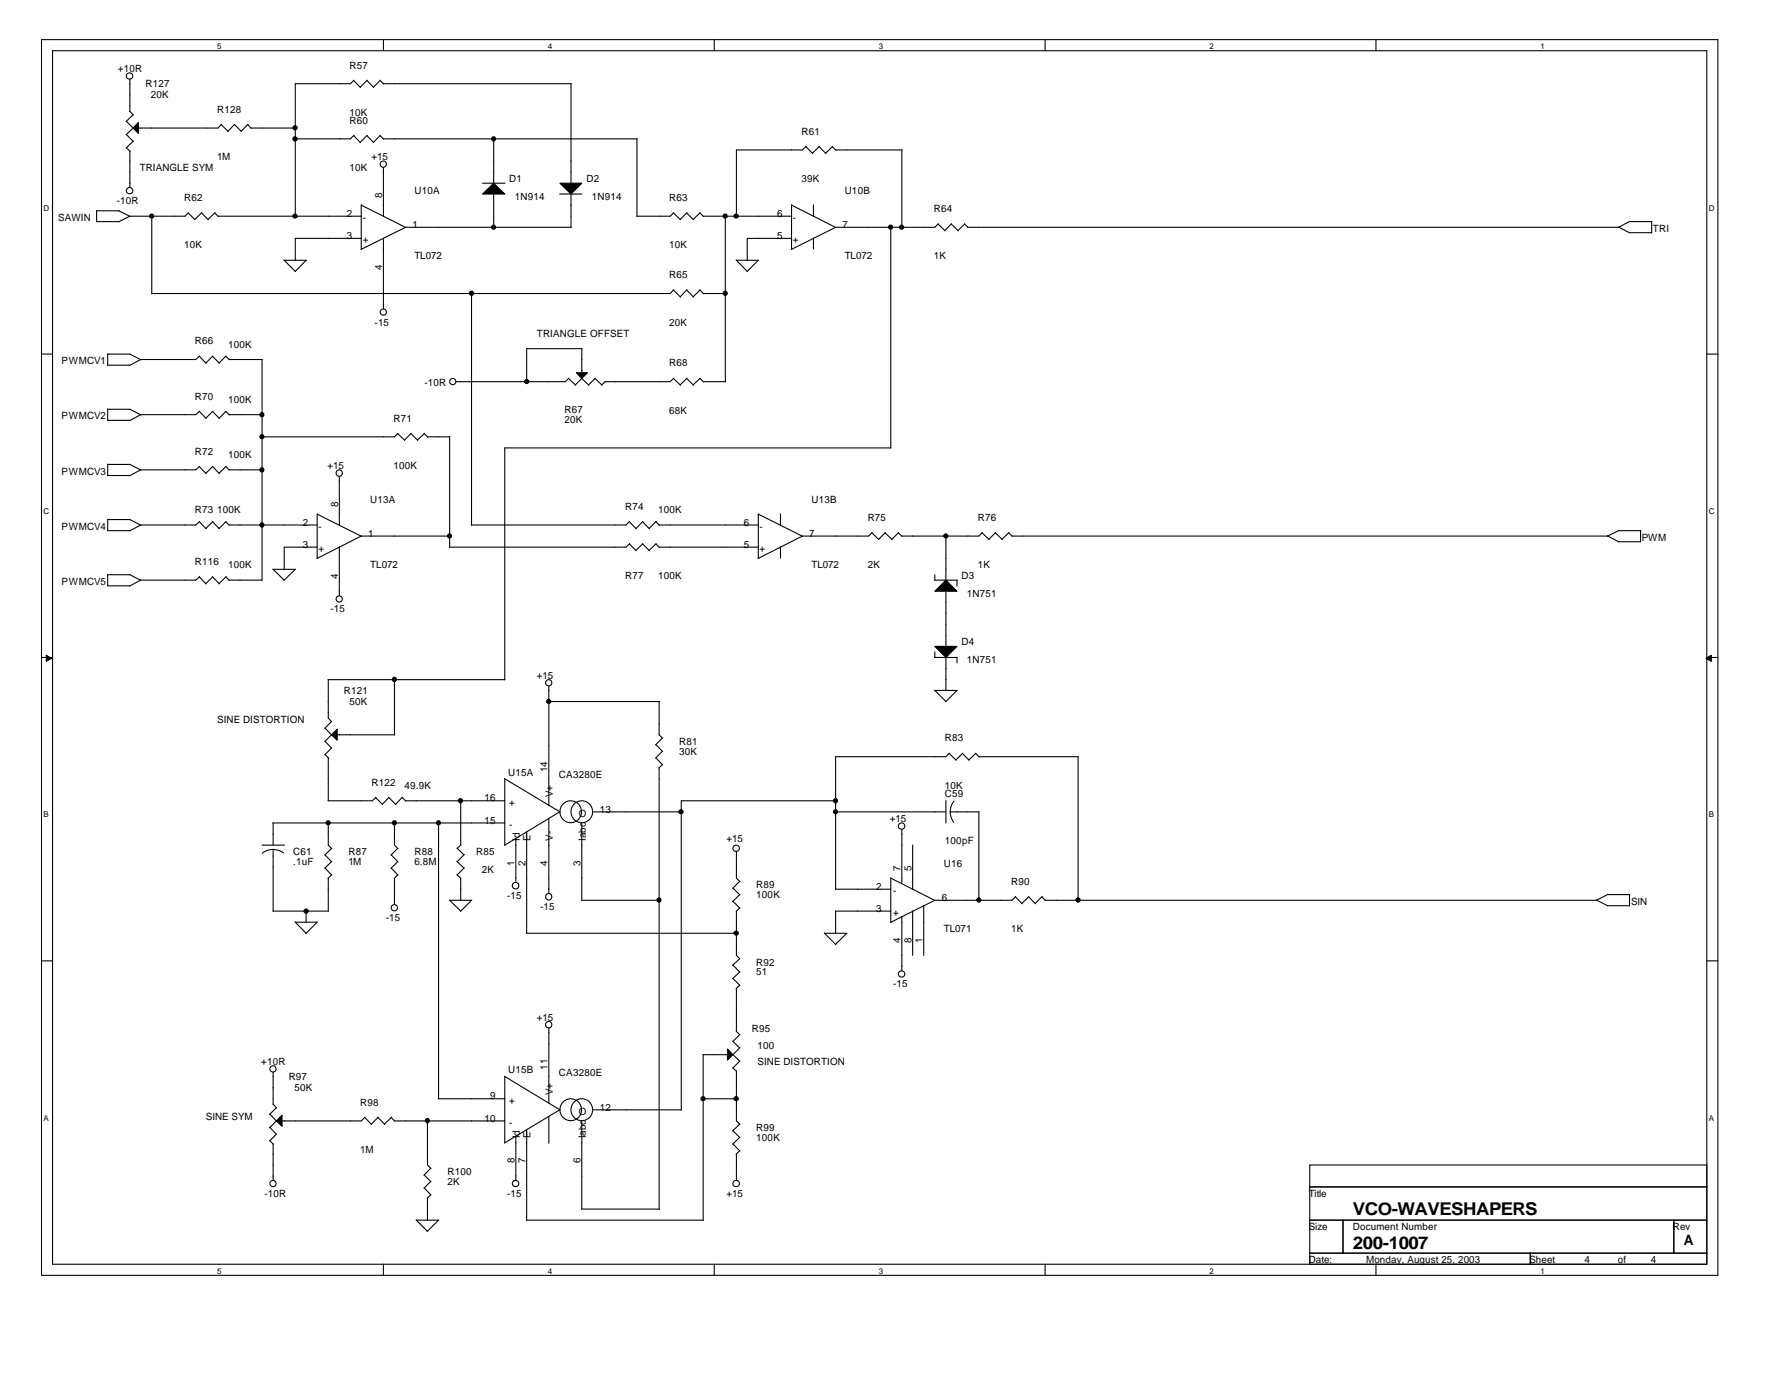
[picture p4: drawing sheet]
<svg xmlns="http://www.w3.org/2000/svg" width="279mm" height="216mm" viewBox="0 0 279 216" stroke-linecap="round" stroke-linejoin="round" font-family="sans-serif">
<g fill="none" stroke="#000" stroke-width=".17">
<path d="M6.5 6.2h262.5v193.5h-262.5zM8.2 7.9h259.1v190h-259.1zM19.8 19l1.1 1.1M20.3 12.4v5.1M20.3 17.4l.6 .6M20.8 18l-1.1 1M34.6 19.5l1.1 1.1M34.7 19.5l-.6 .5h-12.4M36.7 19.5l1.1 1.1M36.8 19.5l-1.1 1.1M38.8 19.5l.5 .6M38.8 19.5l-1 1.1"/>
<path d="M55.4 12.6l1 1.1M55.4 12.6l-.5 .5h-8.7v20.8M57.5 12.6l1 1.1M57.5 12.6l-1.1 1.1M59.5 12.6l.6 .5M59.6 12.6l-1.1 1.1M60 6.2v1.7M60 13.1h29.5M89.4 13.1v15.6M111.9 6.2v1.7M163.7 6.2v1.7M215.5 6.2v1.7"/>
<path d="M15.1 34.7h3.5M15.1 33h3.5M15.1 33v1.7M18.6 33l1.8 .9M19.8 21.1l1.1 1.1M19.8 23.1l.6 .6M20.3 23.6v5.8M20.8 20l-1.1 1.1M20.8 22.1l-1.1 1.1M23.8 33.8v12.2M29.5 33.3l1 1.1M29.5 33.3l-.5 .5h-8.7l-1.7 .9"/>
<path d="M31.6 33.3l1 1.1M31.6 33.3l-1.1 1.1M33.6 33.3l.6 .6M33.7 33.3l-1.1 1.1M34.1 33.8h22.5M39.3 20h7M55.4 21.2l1 1.1M55.4 21.2l-.5 .5h-8.7M56.6 32.1v6.9M56.6 32.1l7 3.5M56.6 37.3h-10.4v3.5M57.5 21.2l1 1.1"/>
<path d="M57.5 21.2l-1.1 1.1M59.5 21.2l.6 .6M59.6 21.2l-1.1 1.1M60 26.2v7.6M60 37.3v11.1M60 21.7h39.8M75.6 28.7h3.5M77.3 21.7v7M77.3 30.3v5.3M87.6 30.4h3.5M89.4 30.4v5.2M89.5 35.6h-26l-7 3.5"/>
<path d="M99.8 21.7v12.2M105.5 33.3l1.1 1.1M105.5 33.3l-.5 .5h-5.2M107.5 33.3l1.1 1.1M107.6 33.3l-1.1 1.1M109.6 33.3l.6 .6M109.7 33.3l-1.1 1.1M110.1 33.8h13.9M113.6 33.8v26M124 37.3h-7v3.5M124 32.1v6.9M124 32.1l6.9 3.5"/>
<path d="M126.2 23l1.1 1M126.3 22.9l-.6 .6h-10.4v10.4M127.4 32.1v1.7M127.4 37.3v1.7M128.3 23l1 1M128.3 22.9l-1.1 1.1M130.4 23l.5 .5M130.4 22.9l-1.1 1.1M130.9 23.5h10.4M139.5 35.6v34.6M141.2 23.5v12.1M146.9 35.1l1.1 1"/>
<path d="M147 35l-.6 .6h-15.5l-7 3.5M149 35.1l1.1 1M149 35l-1 1.1M151.1 35.1l.5 .5M151.1 35l-1.1 1.1M151.6 35.6h102M253.5 35.5l1.7 .9M255.2 36.4h3.5M255.2 34.7h3.5M255.2 34.7l-1.7 .9M258.7 34.7v1.8M6.5 55.4h1.7"/>
<path d="M16.8 57.2h3.5M16.9 55.4h3.5M16.9 55.4v1.8M20.3 55.4l1.8 .9M31.2 55.8l1.1 1.1M31.3 55.7l-.6 .6h-8.7l-1.7 .9M33.3 55.8l1 1.1M33.3 55.7l-1.1 1.1M35.4 55.8l.5 .5M35.4 55.7l-1.1 1.1M35.9 56.3h5.2M41 56.3v34.6"/>
<path d="M44.5 40.7l1.7 1.8M44.5 40.7h3.5M47.9 40.7l-1.7 1.8M71.4 59.8h17.2M73.8 46v36.2M89 59.2l1.1 1.1M89.1 59.2l-.6 .6M91.1 54.6v3.8M91.1 59.2l1.1 1.1M91.2 54.6h-8.7v5.2M91.2 59.2l-1.1 1.1M93.2 59.2l1.1 1.1"/>
<path d="M93.2 59.2l-1 1.1M94.8 59.7l-.5 .6M105.5 59.2l1.1 1.1M105.5 45.4l1.1 1.1M105.5 59.2l-.5 .6h-10.2M105.5 45.4l-.5 .6h-81.2M107.5 59.2l1.1 1.1M107.5 45.4l1.1 1.1M107.6 59.2l-1.1 1.1M107.6 45.4l-1.1 1.1M109.6 59.2l.6 .6M109.6 45.4l.6 .6"/>
<path d="M109.7 59.2l-1.1 1.1M109.7 45.4l-1.1 1.1M110.1 59.8h3.5M110.1 46h3.5M115.3 40.7l1.7 1.8M115.3 40.7h3.5M118.8 40.7l-1.8 1.8M267.3 55.4h1.7M16.8 65.8h3.5M16.8 74.4h3.5M16.9 64v1.8M16.9 72.7v1.7"/>
<path d="M16.9 64.1h3.5M16.9 72.7h3.5M20.3 64.1l1.8 .9M20.3 72.7l1.8 .9M31.2 73l1.1 1.2M31.2 64.4l1.1 1.1M31.3 73l-.6 .6h-8.7l-1.7 .9M31.3 64.4l-.6 .5h-8.7l-1.7 1M33.3 73l1 1.2M33.3 64.4l1 1.1M33.3 73l-1.1 1.1M33.3 64.4l-1.1 1.1"/>
<path d="M35.4 73l.5 .6M35.4 64.4l.5 .6M35.4 73l-1.1 1.1M35.4 64.4l-1.1 1.1M35.9 73.6h5.2M35.9 64.9h5.2M53.1 74.6v7.6M62.3 67.9l1.1 1M62.3 67.8l-.5 .6h-20.8M64.4 67.9l1 1M64.4 67.8l-1.1 1.1M66.4 67.9l.6 .5"/>
<path d="M66.5 67.8l-1.1 1.1M66.9 68.4h3.6M70.4 68.4v17.3M79 70.1h60.5M79.1 70.1v36.4M16.8 83.1h3.5M16.8 91.7h3.5M16.9 81.3v1.8M16.9 89.9v1.8M16.9 81.3h3.5M16.9 90h3.5M20.3 81.3l1.8 .9"/>
<path d="M20.3 90l1.8 .9M22 90.8l-1.7 1M31.2 81.7l1.1 1.1M31.2 90.3l1.1 1.1M31.3 81.6l-.6 .6h-8.7l-1.7 .9M31.3 90.3l-.6 .5h-8.7M33.3 81.7l1 1.1M33.3 90.3l1 1.1M33.3 81.6l-1.1 1.1M33.3 90.3l-1.1 1.1M35.4 81.7l.5 .5M35.4 90.3l.5 .6"/>
<path d="M35.4 81.6l-1.1 1.1M35.4 90.3l-1.1 1.1M35.9 82.2h13.8M35.9 90.8h5.1M42.7 89.1l1.8 1.7M42.8 89.1h3.5M46.2 89.1l-1.7 1.8M49.7 85.7h-5.2v3.5M49.7 80.5v6.9M49.7 80.5l6.9 3.5M53.1 85.6v7.7M70.4 83.9h-13.8l-7 3.5"/>
<path d="M98.6 81.7l1 1.1M98.6 85.2l1 1M98.6 81.6l-.5 .6h-24.3M98.6 85.1l-.5 .6h-27.7M100.6 81.7l1.1 1.1M100.6 85.2l1.1 1M100.7 81.6l-1.1 1.1M100.7 85.1l-1.1 1.1M102.7 81.7l.6 .5M102.7 85.2l.6 .5M102.8 81.6l-1.1 1.1M102.8 85.1l-1.1 1.1"/>
<path d="M103.2 82.2h15.6M103.2 85.7h15.6M118.8 80.5v6.9M118.8 80.5l6.9 3.5M122.2 80.5v1.7M122.2 85.6v1.8M136.5 83.4l1.1 1.1M136.6 83.4l-.6 .5h-10.3l-7 3.5M138.6 83.4l1.1 1.1M138.7 83.4l-1.1 1M140.7 83.4l.6 .6M140.7 83.4l-1 1"/>
<path d="M146.4 90.8h3.5M146.4 90v.9M148.1 83.9v6.9M148.1 92.5v8.7M149.9 90.8v1M153.8 83.4l1.1 1.1M153.9 83.4l-.6 .5h-12.1M155.9 83.4l1.1 1.1M155.9 83.4l-1 1M158 83.4l.6 .6M158 83.4l-1.1 1M158.5 83.9h93.3"/>
<path d="M251.7 83.9l1.8 .9M253.5 84.8h3.4M253.5 83.1h3.5M253.6 83l-1.8 .9M256.9 83.1v1.8M6.5 102.9h1.7M50.9 114l1.1 1.1M50.9 116.1l1.1 1.1M50.9 118.1l.6 .6M51.4 106.4h27.7M51.4 106.4v6.1M51.4 118.6v6.8"/>
<path d="M51.4 112.4l.6 .6M51.9 113l-1 1M51.9 115l-1 1.1M51.9 117.1l-1 1.1M52.8 115h9M61.8 106.4v8.7M86 107.4v18.7M86 109.8h17.3M102.7 116.6l1.1 1.1M102.7 118.6l1.1 1.1M103.2 109.8v5.2l.6 .6M103.7 115.6l-1 1"/>
<path d="M103.7 117.6l-1 1.1M103.7 119.7l-.5 .6M146.4 102.9h3.5M146.4 108.1l1.7 1.7M146.4 108.1h3.5M146.4 102v.9M148.1 102.9v5.2M148.6 118l1.2 1M148.7 117.9l-.6 .6h-17.2v20.8M149.9 108.1l-1.8 1.8M149.9 102.9v.9M150.7 118l1.1 1"/>
<path d="M150.8 117.9l-1.1 1.1M152.8 118l.5 .5M152.8 117.9l-1.1 1.1M153.3 118.5h15.6M168.8 118.5v22.5M267.3 102.9h1.7M41 132.3h3.6M42.7 128.8h36.4M42.8 133l.7 .1 .9 .4M42.8 133l-.8 .1-.9 .5M42.8 128.8v3.5M42.8 133v9.7"/>
<path d="M50.9 133.8l1.1 1.1M50.9 135.9l1.1 1.1M51.4 128.8v3.5l.6 .6M51.4 137.5v5.1M51.9 132.8l-1 1.1M51.9 134.9l-1 1.1M51.9 137l-.5 .5M58.8 124.9l1.1 1.1M58.9 124.8l-.6 .6h-6.9M60.9 124.9l1.1 1.1M60.9 124.8l-1 1.1M61.3 133.8l1 1.1"/>
<path d="M61.3 135.9l1 1.1M61.8 128.8v3.5l.5 .6M61.8 137.5v4.1M62.3 132.8l-1.1 1.1M62.3 134.9l-1.1 1.1M62.3 137l-.6 .5M63 124.9l.6 .5M63 124.8l-1 1.1M63.5 125.4h15.6M68.7 128.8v43.2M71.6 136.9l.6 .6v3.5M71.6 134.9l1.1 1"/>
<path d="M71.6 132.8l1.1 1M72.2 125.3v7M72.2 132.3l-.6 .5M72.7 135.9l-1.1 1.1M72.7 133.8l-1.1 1.1M79 121.9l8.7 5.2M79.1 121.9v10.5M80.8 131.3v6.9M82.5 130.2v15.9M86 128.2v11.7M87.7 127.1l-8.6 5.2M91.1 128.8v12.2h12.2"/>
<path d="M92.9 127.1h13.8M103.2 120.2v69.1M114.8 139l1.1 1.1M115.3 133.3v4.2l.6 .5M115.8 138l-1.1 1.1M130.9 127.1h17.2M130.9 139.2h8.6M130.9 125.4h-24.2v48.4M139.5 137.5l6.9 3.5M139.5 137.4v7M141.2 129.9v8.5M142.9 132.3v6.9"/>
<path d="M148.1 125.3v3.5M148.8 127.1l.1 .7 .5 1M148.8 127.1h4.5M149.4 125.4l-.5 1-.1 .7M153.3 127.1v13.9M6.5 150.4h1.7M42.8 142.6h8.7M46.2 144.3l1.7 1.8M46.2 144.4h3.5M47.9 142.6v1.8M49.7 144.4l-1.8 1.8M70.4 140.9l1.8 1.7"/>
<path d="M70.4 141h3.5M73.8 141l-1.7 1.7M82.4 146.1h32.9M114.8 151.1l1.1 1.1M114.8 153.2l1.1 1.1M114.8 141.1l1.1 1.1M115.3 142.6v7l.6 .5M115.3 154.8v6.7M115.8 142.1l-.5 .6M115.8 150.1l-1.1 1.1M115.8 152.2l-1.1 1M115.8 154.2l-.5 .6"/>
<path d="M115.8 140.1l-1.1 1.1M129.1 146.1l1.8 1.8M129.1 146.1h3.5M132.6 146.1l-1.8 1.8M139.5 142.6h-8.6v3.6M141.2 143.5v8.5M142.9 142.6v7M144.7 141.8v7.8M159 140.4l1.1 1.1M159.1 140.4l-.6 .6h-12.1l-6.9 3.4M161.1 140.4l1.1 1.1M161.1 140.4l-1.1 1.1"/>
<path d="M163.2 140.4l.5 .6M163.2 140.4l-1.1 1.1M163.7 141h86.4M250 140.9l1.8 .9M251.7 141.8h3.5M251.8 140.1h3.4M251.8 140l-1.8 1M255.2 140.1v1.7M267.3 150.4h1.7M42.3 174.4l1 1.1M42.3 176.5l1 1.1M42.3 178.6l.5 .5"/>
<path d="M42.8 167.9v5M42.8 179.1v5.7M42.8 172.9l.5 .6M43.3 173.4l-1.1 1.1M43.3 175.5l-1.1 1.1M43.3 177.6l-1.1 1M57.1 174.9l1.1 1.1M57.2 174.9l-.6 .6h-12.4M59.2 174.9l1.1 1.1M59.2 174.9l-1.1 1.1M61.3 174.9l.5 .6M61.3 174.9l-1.1 1.1"/>
<path d="M61.8 175.5h17.3M66.9 175.5v6.9l.6 .5M68.6 172h10.5M79 168.5l8.7 5.3M79.1 168.6v10.4M80.8 177.9v6.9M82.5 176.8v14.2M86 161v11.7M86 174.8v4.2M87.7 173.7l-8.6 5.2M91.1 175.5v13.8M92.9 173.8h13.8"/>
<path d="M110.1 165.1h3.8M110.1 172h5.3M110.1 165.1v26M114.7 167.2l.6 .5M114.7 165.1l1.1 1M114.7 163l1.1 1.1M114.8 177l1.1 1.1M114.8 179.1l1.1 1.1M115.3 161.4l.5 .6M115.3 167.7v7.8l.6 .5M115.8 176l-1.1 1.1M115.8 178.1l-1.1 1"/>
<path d="M115.9 166.1l-1.1 1.1M115.9 164l-1.1 1.1M115.9 161.9l-1.1 1.2M60 197.9v1.8M65.2 191l1.7 1.8M65.2 191h3.5M66.4 184l1.1 1M66.4 186l1.1 1.1M66.9 187.6v3.5M67.5 182.9l-1.1 1.1M67.5 185l-1.1 1M67.5 187.1l-.6 .5"/>
<path d="M68.7 191l-1.8 1.8M82.4 191h27.7M91.1 189.3h12.2M111.9 197.9v1.8M115.3 180.7v4.1M115.8 180.2l-.5 .5M163.7 197.9v1.8M205.1 185.8h62.2M205.1 191h62.2M205.1 196.2h62.2M210.3 191v5.2M215.5 197.9v1.8"/>
<path d="M239.7 196.2v1.7M262.1 191v5.2M267.3 182.4h-62.2v15.5"/>
<circle cx="20.3" cy="11.9" r=".5"/>
<circle cx="20.3" cy="29.8" r=".5"/>
<circle cx="60" cy="25.7" r=".49"/>
<circle cx="60" cy="48.9" r=".49"/>
<circle cx="70.9" cy="59.7" r=".49"/>
<circle cx="53.1" cy="74.1" r=".5"/>
<circle cx="53.1" cy="93.8" r=".49"/>
<circle cx="85.9" cy="106.9" r=".49"/>
<circle cx="80.7" cy="138.7" r=".51"/>
<circle cx="89.4" cy="127.1" r="1.7"/>
<circle cx="91.1" cy="127.1" r="1.7"/>
<circle cx="115.3" cy="132.8" r=".5"/>
<circle cx="141.2" cy="129.3" r=".5"/>
<circle cx="61.8" cy="142.1" r=".49"/>
<circle cx="85.9" cy="140.4" r=".5"/>
<circle cx="141.2" cy="152.5" r=".5"/>
<circle cx="42.8" cy="167.3" r=".49"/>
<circle cx="85.9" cy="160.4" r=".5"/>
<circle cx="89.4" cy="173.7" r="1.7"/>
<circle cx="91.1" cy="173.7" r="1.7"/>
<circle cx="42.8" cy="185.3" r=".49"/>
<circle cx="80.8" cy="185.3" r=".5"/>
<circle cx="115.3" cy="185.3" r=".5"/>
</g>
<g fill="#000" stroke="#000" stroke-width=".16">
<path d="M7.2 102.6l.9 .5-.9 .4z" fill-rule="evenodd"/>
<path d="M267.2 103.1l.8-.5v.9z" fill-rule="evenodd"/>
</g>
<g fill="#000" stroke="#000" stroke-width=".17">
<path d="M21.7 19.2v1.7l-.9-.9z" fill-rule="evenodd"/>
<path d="M75.6 30.4l1.7-1.7 1.8 1.7z" fill-rule="evenodd"/>
<path d="M87.7 28.7h3.4l-1.7 1.7z" fill-rule="evenodd"/>
<path d="M90.3 58.4h1.7l-.9 .8z" fill-rule="evenodd"/>
<path d="M148.1 90.8l1.8 1.8h-3.5z" fill-rule="evenodd"/>
<path d="M51.9 115l.9-.8v1.7z" fill-rule="evenodd"/>
<path d="M146.4 101.2h3.5l-1.8 1.7z" fill-rule="evenodd"/>
<path d="M43.3 175.5l.9-.9v1.7z" fill-rule="evenodd"/>
<path d="M113.9 164.2l.9 .9-.9 .9z" fill-rule="evenodd"/>
<circle cx="23.7" cy="33.8" r=".32"/>
<circle cx="46.2" cy="20" r=".33"/>
<circle cx="46.2" cy="21.7" r=".33"/>
<circle cx="46.2" cy="33.8" r=".33"/>
<circle cx="77.3" cy="21.7" r=".33"/>
<circle cx="77.3" cy="35.6" r=".32"/>
<circle cx="113.6" cy="33.8" r=".32"/>
<circle cx="115.3" cy="33.8" r=".33"/>
<circle cx="139.5" cy="35.6" r=".32"/>
<circle cx="141.2" cy="35.6" r=".33"/>
<circle cx="73.9" cy="45.9" r=".33"/>
<circle cx="82.5" cy="59.7" r=".33"/>
<circle cx="113.6" cy="45.9" r=".33"/>
<circle cx="41" cy="73.6" r=".33"/>
<circle cx="41" cy="64.9" r=".33"/>
<circle cx="41" cy="68.4" r=".32"/>
<circle cx="41" cy="82.2" r=".33"/>
<circle cx="70.4" cy="83.9" r=".32"/>
<circle cx="148.1" cy="83.9" r=".32"/>
<circle cx="61.8" cy="106.4" r=".33"/>
<circle cx="85.9" cy="109.8" r=".32"/>
<circle cx="51.4" cy="128.8" r=".32"/>
<circle cx="61.8" cy="128.8" r=".32"/>
<circle cx="68.7" cy="128.8" r=".32"/>
<circle cx="72.1" cy="125.4" r=".33"/>
<circle cx="106.7" cy="127.1" r=".33"/>
<circle cx="130.8" cy="125.4" r=".33"/>
<circle cx="130.8" cy="127.1" r=".32"/>
<circle cx="47.9" cy="142.6" r=".33"/>
<circle cx="103.2" cy="140.9" r=".33"/>
<circle cx="115.3" cy="146.1" r=".33"/>
<circle cx="153.3" cy="140.9" r=".33"/>
<circle cx="168.8" cy="140.9" r=".33"/>
<circle cx="66.9" cy="175.5" r=".33"/>
<circle cx="110.1" cy="172" r=".32"/>
<circle cx="115.3" cy="172" r=".33"/>
</g>
<g font-size="2.8">
<text x="211.9" y="190.3">VCO-WAVESHAPERS</text>
<text x="211.9" y="195.5">200-1007</text>
</g>
<text font-size="2.2" x="263.7" y="195">A</text>
<g font-size="1.6">
<text x="18.5" y="11.3">+10R</text>
<text x="54.7" y="10.8">R57</text>
<text x="22.8" y="13.7">R127</text>
<text x="23.6" y="15.4">20K</text>
<text x="34" y="17.7">R128</text>
<text x="54.7" y="19.4">R60</text>
<text x="54.7" y="18.2">10K</text>
<text x="125.5" y="21.1">R61</text>
<text x="21.9" y="26.8">TRIANGLE SYM</text>
<text x="34" y="25.1">1M</text>
<text x="54.7" y="26.8">10K</text>
<text x="58.2" y="25.1">+15</text>
<text x="79.8" y="28.5">D1</text>
<text x="91.9" y="28.5">D2</text>
<text x="125.5" y="28.5">39K</text>
<text x="9.1" y="34.6">SAWIN</text>
<text x="18.3" y="32">-10R</text>
<text x="28.8" y="31.5">R62</text>
<text x="54.3" y="34">2</text>
<text x="56.8" y="34.6">-</text>
<text x="59.9" y="31" transform="rotate(-90 59.9 31)">8</text>
<text x="64.6" y="35.7">1</text>
<text x="64.9" y="30.4">U10A</text>
<text x="80.6" y="31.3">1N914</text>
<text x="92.7" y="31.3">1N914</text>
<text x="104.8" y="31.5">R63</text>
<text x="121.7" y="34">6</text>
<text x="124.2" y="34.6">-</text>
<text x="132" y="35.7">7</text>
<text x="132.3" y="30.4">U10B</text>
<text x="146.3" y="33.2">R64</text>
<text x="28.8" y="38.9">10K</text>
<text x="54.3" y="37.4">3</text>
<text x="56.8" y="38">+</text>
<text x="64.9" y="40.6">TL072</text>
<text x="104.8" y="38.9">10K</text>
<text x="121.7" y="37.4">5</text>
<text x="124.2" y="38">+</text>
<text x="132.3" y="40.6">TL072</text>
<text x="146.3" y="40.6">1K</text>
<text x="258.9" y="36.3">TRI</text>
<text x="59.9" y="42.2" transform="rotate(-90 59.9 42.2)">4</text>
<text x="104.8" y="43.6">R65</text>
<text x="30.5" y="53.9">R66</text>
<text x="58.7" y="51">-15</text>
<text x="84.1" y="52.7">TRIANGLE OFFSET</text>
<text x="104.8" y="51">20K</text>
<text x="9.7" y="57">PWMCV1</text>
<text x="35.7" y="54.4">100K</text>
<text x="104.8" y="57.4">R68</text>
<text x="9.7" y="65.7">PWMCV2</text>
<text x="30.5" y="62.6">R70</text>
<text x="35.7" y="63.1">100K</text>
<text x="61.6" y="66">R71</text>
<text x="66.5" y="60.5">-10R</text>
<text x="88.4" y="64.6">R67</text>
<text x="104.8" y="64.8">68K</text>
<text x="30.5" y="71.2">R72</text>
<text x="35.7" y="71.7">100K</text>
<text x="88.4" y="66.2">20K</text>
<text x="9.7" y="74.3">PWMCV3</text>
<text x="51.3" y="73.4">+15</text>
<text x="61.6" y="73.4">100K</text>
<text x="9.7" y="82.9">PWMCV4</text>
<text x="30.5" y="80.3">R73</text>
<text x="34" y="80.3">100K</text>
<text x="47.4" y="82.3">2</text>
<text x="49.9" y="82.9">-</text>
<text x="53" y="79.4" transform="rotate(-90 53 79.4)">8</text>
<text x="58" y="78.8">U13A</text>
<text x="97.9" y="79.8">R74</text>
<text x="103.1" y="80.3">100K</text>
<text x="116.5" y="82.3">6</text>
<text x="119" y="82.9">-</text>
<text x="127.1" y="78.8">U13B</text>
<text x="135.9" y="81.5">R75</text>
<text x="153.2" y="81.5">R76</text>
<text x="30.5" y="88.5">R116</text>
<text x="35.7" y="89">100K</text>
<text x="47.4" y="85.8">3</text>
<text x="49.9" y="86.4">+</text>
<text x="57.7" y="84">1</text>
<text x="58" y="89">TL072</text>
<text x="116.5" y="85.8">5</text>
<text x="119" y="86.4">+</text>
<text x="126.7" y="84">7</text>
<text x="127.1" y="89">TL072</text>
<text x="135.9" y="89">2K</text>
<text x="153.2" y="89">1K</text>
<text x="257.1" y="84.7">PWM</text>
<text x="9.7" y="91.6">PWMCV5</text>
<text x="51.8" y="95.9">-15</text>
<text x="53" y="90.6" transform="rotate(-90 53 90.6)">4</text>
<text x="97.9" y="90.7">R77</text>
<text x="103.1" y="90.7">100K</text>
<text x="150.6" y="90.7">D3</text>
<text x="151.4" y="93.5">1N751</text>
<text x="150.6" y="101">D4</text>
<text x="84.1" y="106.3">+15</text>
<text x="151.4" y="103.8">1N751</text>
<text x="34" y="113.2">SINE DISTORTION</text>
<text x="53.8" y="108.7">R121</text>
<text x="54.7" y="110.4">50K</text>
<text x="106.4" y="116.6">R81</text>
<text x="106.4" y="118.2">30K</text>
<text x="148" y="116.1">R83</text>
<text x="58.2" y="123">R122</text>
<text x="63.4" y="123.5">49.9K</text>
<text x="75.9" y="125.5">16</text>
<text x="79.6" y="121.5">U15A</text>
<text x="85.8" y="120.9" transform="rotate(-90 85.8 120.9)">14</text>
<text x="86.6" y="124.8" transform="rotate(-90 86.6 124.8)">V+</text>
<text x="87.5" y="121.8">CA3280E</text>
<text x="148" y="124.7">C59</text>
<text x="148" y="123.5">10K</text>
<text x="75.9" y="128.9">15</text>
<text x="79.8" y="126.2">+</text>
<text x="79.8" y="129.7">-</text>
<text x="81.4" y="131.6" transform="rotate(-90 81.4 131.6)">Id</text>
<text x="83.1" y="131.6" transform="rotate(-90 83.1 131.6)">E</text>
<text x="86.6" y="131.6" transform="rotate(-90 86.6 131.6)">V-</text>
<text x="90.6" y="128">O</text>
<text x="91.7" y="131.6" transform="rotate(-90 91.7 131.6)">Iabc</text>
<text x="93.9" y="127.2">13</text>
<text x="113.8" y="131.8">+15</text>
<text x="139.4" y="128.7">+15</text>
<text x="45.9" y="133.9">C61</text>
<text x="45.9" y="135.4">.1uF</text>
<text x="54.6" y="133.9">R87</text>
<text x="54.6" y="135.4">1M</text>
<text x="64.9" y="133.9">R88</text>
<text x="64.9" y="135.4">6.8M</text>
<text x="74.6" y="133.9">R85</text>
<text x="75.4" y="136.7">2K</text>
<text x="80.6" y="135.6" transform="rotate(-90 80.6 135.6)">1</text>
<text x="82.3" y="135.6" transform="rotate(-90 82.3 135.6)">2</text>
<text x="85.8" y="135.6" transform="rotate(-90 85.8 135.6)">4</text>
<text x="90.9" y="135.6" transform="rotate(-90 90.9 135.6)">3</text>
<text x="141.1" y="136.4" transform="rotate(-90 141.1 136.4)">7</text>
<text x="142.7" y="136.4" transform="rotate(-90 142.7 136.4)">5</text>
<text x="147.8" y="135.8">U16</text>
<text x="148" y="132.2">100pF</text>
<text x="79.4" y="140.8">-15</text>
<text x="84.6" y="142.5">-15</text>
<text x="118.4" y="139.1">R89</text>
<text x="118.4" y="140.6">100K</text>
<text x="137.2" y="142.7">3</text>
<text x="137.2" y="139.3">2</text>
<text x="139.9" y="143.4">+</text>
<text x="139.9" y="139.9">-</text>
<text x="147.5" y="141.1">6</text>
<text x="158.4" y="138.6">R90</text>
<text x="255.4" y="141.6">SIN</text>
<text x="60.4" y="144.2">-15</text>
<text x="141.1" y="147.6" transform="rotate(-90 141.1 147.6)">4</text>
<text x="142.7" y="147.6" transform="rotate(-90 142.7 147.6)">8</text>
<text x="144.5" y="147.6" transform="rotate(-90 144.5 147.6)">1</text>
<text x="147.8" y="146">TL071</text>
<text x="158.4" y="146">1K</text>
<text x="118.4" y="151.2">R92</text>
<text x="118.4" y="152.7">51</text>
<text x="139.9" y="154.6">-15</text>
<text x="84.1" y="159.8">+15</text>
<text x="117.8" y="161.5">R95</text>
<text x="40.9" y="166.7">+10R</text>
<text x="85.8" y="167.5" transform="rotate(-90 85.8 167.5)">11</text>
<text x="118.6" y="164.3">100</text>
<text x="118.6" y="166.7">SINE DISTORTION</text>
<text x="45.2" y="169.1">R97</text>
<text x="46.1" y="170.9">50K</text>
<text x="56.4" y="173.1">R98</text>
<text x="76.8" y="172.1">9</text>
<text x="79.6" y="168.1">U15B</text>
<text x="79.8" y="172.9">+</text>
<text x="86.6" y="171.4" transform="rotate(-90 86.6 171.4)">V+</text>
<text x="87.5" y="168.4">CA3280E</text>
<text x="93.9" y="173.9">12</text>
<text x="32.3" y="175.3">SINE SYM</text>
<text x="75.9" y="175.6">10</text>
<text x="79.8" y="176.4">-</text>
<text x="81.4" y="178.2" transform="rotate(-90 81.4 178.2)">Id</text>
<text x="83.1" y="178.2" transform="rotate(-90 83.1 178.2)">E</text>
<text x="90.6" y="174.6">O</text>
<text x="91.7" y="178.2" transform="rotate(-90 91.7 178.2)">Iabc</text>
<text x="118.4" y="177.1">R99</text>
<text x="118.4" y="178.6">100K</text>
<text x="56.4" y="180.5">1M</text>
<text x="70.1" y="184">R100</text>
<text x="70.1" y="185.5">2K</text>
<text x="80.6" y="182.2" transform="rotate(-90 80.6 182.2)">8</text>
<text x="82.3" y="182.2" transform="rotate(-90 82.3 182.2)">7</text>
<text x="90.9" y="182.2" transform="rotate(-90 90.9 182.2)">6</text>
<text x="41.4" y="187.4">-10R</text>
<text x="79.4" y="187.4">-15</text>
<text x="113.8" y="187.4">+15</text>
<text x="205" y="187.4">Title</text>
<text x="205" y="192.6">Size</text>
<text x="205" y="197.8">Date:</text>
<text x="211.9" y="192.6">Document Number</text>
<text x="214" y="197.8">Monday, August 25, 2003</text>
<text x="239.5" y="197.8">Sheet</text>
<text x="248.2" y="197.8">4</text>
<text x="253.4" y="197.8">of</text>
<text x="258.5" y="197.8">4</text>
<text x="262" y="192.6">Rev</text>
</g>
<g font-size="1.3">
<text x="34" y="7.7">5</text>
<text x="85.8" y="7.7">4</text>
<text x="137.6" y="7.7">3</text>
<text x="189.4" y="7.7">2</text>
<text x="241.3" y="7.7">1</text>
<text x="6.8" y="33">D</text>
<text x="267.6" y="33">D</text>
<text x="6.8" y="80.5">C</text>
<text x="267.6" y="80.5">C</text>
<text x="6.8" y="128">B</text>
<text x="267.6" y="128">B</text>
<text x="6.8" y="175.5">A</text>
<text x="267.6" y="175.5">A</text>
<text x="34" y="199.4">5</text>
<text x="85.8" y="199.4">4</text>
<text x="137.6" y="199.4">3</text>
<text x="189.4" y="199.4">2</text>
<text x="241.3" y="199.4">1</text>
</g>
</svg>
